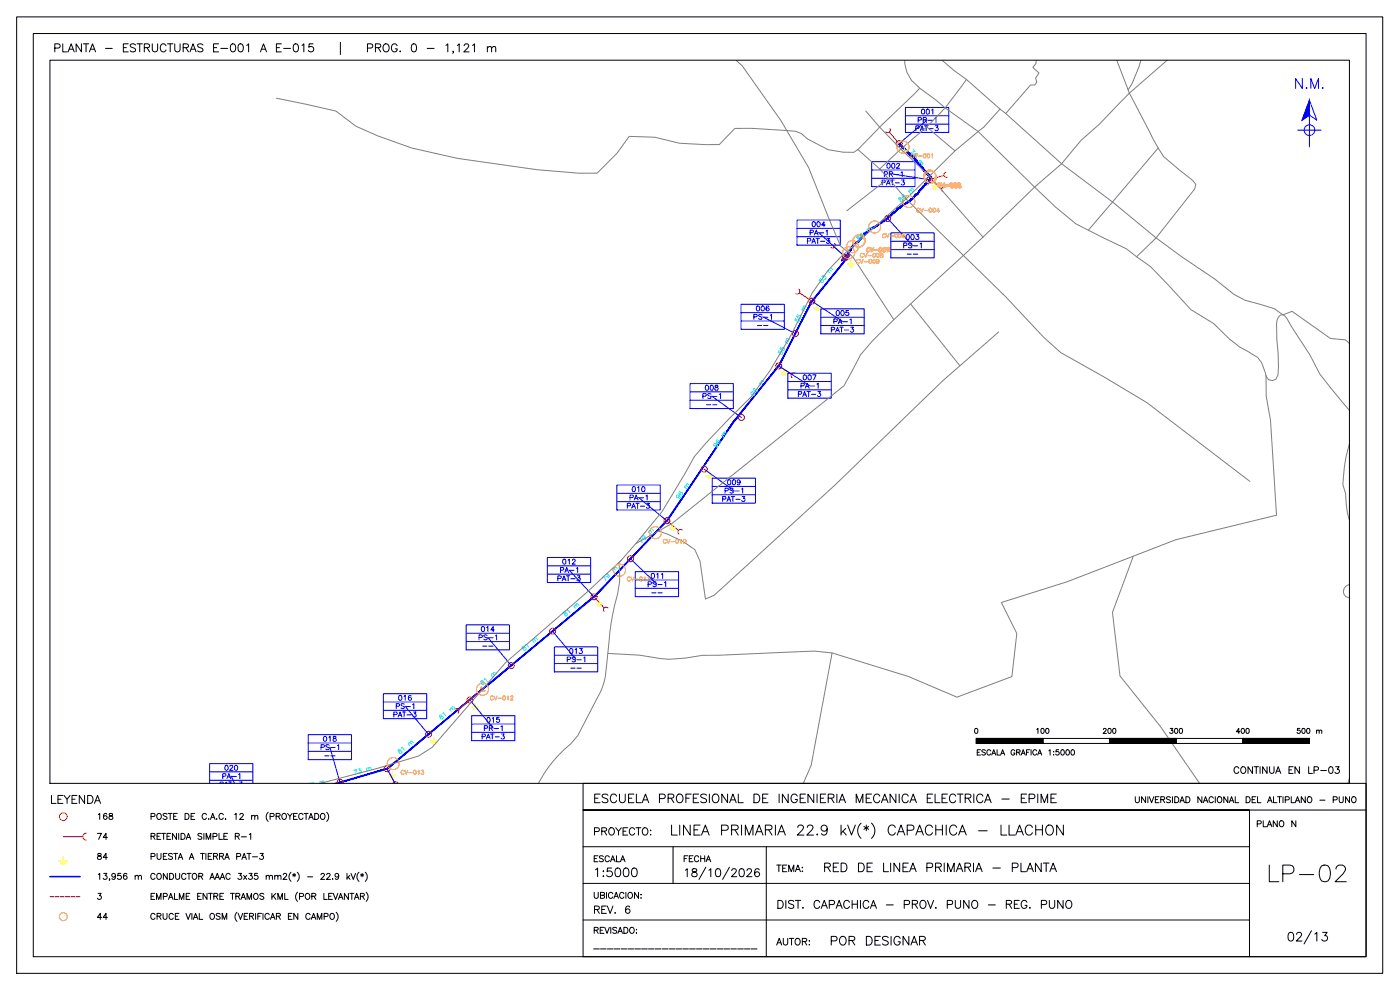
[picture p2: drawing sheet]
<svg xmlns="http://www.w3.org/2000/svg" width="420mm" height="297mm" viewBox="0 0 420 297" stroke-linecap="round" stroke-linejoin="round" font-family="sans-serif">
<!-- layer: RP_CONDUCTOR -->
<g fill="#00f" stroke="#00f" stroke-width=".3">
<path d="M269.7 43.1h.3zM269.7 43.1h.3zM269.8 43.3h.4l-.2-.2zM269.8 43.3h.4l-.2 .2zM270.2 43.3l-.2 .2 .4 .1zM270 43.5l.4 .1-.2 .2zM270.4 43.6l-.2 .2 .6 .1zM270.2 43.8l.6 .1-.1 .2zM270.8 43.9l-.1 .2 .3-.1zM270.7 44.1l.3-.1-.1 .2zM271 44l-.1 .2 .4 .1zM270.9 44.2l.4 .1-.2 .1zM271.1 44.4h.3zM271.1 44.4h.3l-.2 .2zM271.2 44.6l.4 .1-.2-.3zM271.2 44.6l.4 .1-.2 .1zM271.6 44.7l-.2 .1 .4 .1zM271.4 44.8l.4 .1-.2 .2zM271.6 45.1h.4l-.2-.2zM271.6 45.1h.4l-.2 .2zM271.8 45.3l.4 .1-.2-.3zM271.8 45.3l.4 .1-.1 .1zM272.2 45.4l-.1 .1 .3 .1zM272.1 45.5l.3 .1-.2 .1zM272.2 45.7h.4l-.2-.1zM272.2 45.7h.4l-.2 .2zM272.6 45.7l-.2 .2h.4zM272.4 45.9h.4l-.2 .2zM272.8 45.9l-.2 .2h.4zM272.6 46.1h.4l-.1 .2zM273 46.1l-.1 .2 .3-.1zM272.9 46.3l.3-.1-.2 .2zM273.2 46.2l-.2 .2h.4zM273 46.4h.4zM273.4 46.4l-.2 .2 .3-.1zM273.2 46.6l.3-.1-.2 .2zM273.3 46.7h.4l-.2-.2zM273.3 46.7h.4l-.1 .2zM273.7 46.7l-.1 .2 .3-.1zM273.6 46.9l.3-.1-.2 .2zM273.9 46.8l-.2 .2h.4zM273.7 47h.4l-.1 .2zM274.1 47l-.1 .2h.3zM274 47.2h.3l-.2 .2zM274.1 47.4h.4l-.2-.2zM274.1 47.4h.4l-.2 .2zM274.3 47.6h.4l-.2-.2zM274.3 47.6h.4l-.2 .2zM274.5 47.8h.3l-.1-.2zM274.5 47.8h.3l-.2 .2zM274.6 48h.4l-.2-.2zM274.6 48h.4l-.2 .2zM274.8 48.2h.4l-.2-.2zM274.8 48.2h.4l-.2 .2zM275 48.4l.3 .1-.1-.3zM275 48.4l.3 .1-.2 .1zM275.1 48.6h.4zM275.1 48.6h.4l-.2 .2zM275.3 48.8h.4l-.2-.2zM275.3 48.8h.4l-.2 .2zM275.5 49l.4 .1-.2-.3zM275.5 49l.4 .1-.2 .1zM275.7 49.2h.2zM275.7 49.2h.2zM275.7 49.3l.5 .2-.3-.3zM275.7 49.3l.5 .2-.2 .1zM276 49.6l.4 .1-.2-.2zM276 49.6l.4 .1-.2 .1zM276.4 49.7l-.2 .1 .4 .1zM276.2 49.8l.4 .1-.2 .1zM276.4 50l.4 .1-.2-.2zM276.4 50l.4 .1-.2 .2zM276.6 50.3h.3zM276.6 50.3h.3zM276.7 50.4l.4 .2-.2-.3zM276.7 50.4l.4 .2-.2 .1zM276.9 50.7l.4 .1-.2-.2zM276.9 50.7l.4 .1-.2 .1zM277.1 50.9h.3zM277.1 50.9h.3l-.2 .2zM277.2 51.1h.4l-.2-.2zM277.2 51.1h.4l-.2 .2zM277.4 51.3h.3zM277.4 51.3h.3l-.2 .2zM277.5 51.5h.3l-.1-.2zM277.5 51.5h.3zM277.6 51.6l.4 .1-.2-.2zM277.6 51.6l.4 .1-.2 .2zM277.8 51.9h.4l-.2-.2zM277.8 51.9h.4l-.2 .2zM278.2 51.9l-.2 .2h.4zM278 52.1h.4l-.1 .2zM278.3 52.3h.3l-.2-.2zM278.3 52.3h.3l-.2 .1zM278.6 52.3l-.2 .1h.4zM278.4 52.4h.4l-.2 .2zM278.8 52.4l-.2 .2h.4zM278.6 52.6h.4l-.2 .2zM278.8 52.8h.3l-.1-.2zM278.8 52.8h.3l-.1 .2zM279 53l.3-.1zM279 53l.3-.1-.2 .3zM279.3 52.9l-.2 .3 .4-.1zM279.1 53.2l.4-.1zM279.1 53.2l-.1 .9 .5-1zM279.1 53.2l-.1 .9-.2-.1zM278.8 54l-.1 .8 .3-.7zM278.8 54l-.1 .8-.2-.2zM278.5 54.6l-.2 .4 .4-.2zM278.2 54.7l.3-.1-.2 .4zM278.2 54.7l-.2 .6 .3-.3zM278.2 54.7l-.2 .6-.1-.2zM277.9 55.1l-.2 .3 .3-.1zM277.6 55.2l.3-.1-.2 .3zM277.6 55.2l-.3 .7 .4-.5zM277.6 55.2l-.3 .7-.1-.1zM277.2 55.8l-.2 .5 .3-.4zM276.8 56.1l.4-.3-.2 .5zM276.8 56.1l-.2 .6 .4-.4zM276.8 56.1l-.2 .6-.1-.2zM276.5 56.5l-.3 .6 .4-.4zM276 57l.5-.5-.3 .6zM276 57l-.1 .6 .3-.5zM276 57l-.1 .6-.2-.2zM275.7 57.4l-.1 .6 .3-.4zM275.7 57.4l-.1 .6-.2-.1zM275.4 57.9l-.1 .5 .3-.4zM275.1 58.2l.3-.3-.1 .5zM275.1 58.2l-.2 .4 .4-.2zM274.7 58.4l.4-.2-.2 .4zM274.7 58.4v.4l.2-.2zM274.7 58.4v.4l-.1-.2zM274.6 58.6l-.2 .5 .3-.3zM274.2 59l.4-.4-.2 .5zM274.2 59l-.2 .6 .4-.5zM274.2 59l-.2 .6-.1-.2zM273.9 59.4l-.3 .5 .4-.3zM273.5 59.7l.4-.3-.3 .5zM273.5 59.7l-.1 .3 .2-.1zM273.2 59.8l.3-.1-.1 .3zM273.2 59.8v.5l.2-.3zM273.2 59.8v.5l-.2-.2zM273 60.1l-.5 .7 .7-.5zM272.4 60.6l.6-.5-.5 .7zM271.6 61.3l.9-.5-.1-.2zM271.5 61.1l.9-.5-.8 .7zM271.5 61.1l-.9 .9 1-.7zM270.5 61.8l1-.7-.9 .9zM270.5 61.8l-.2 .5 .3-.3zM270.1 62.1l.4-.3-.2 .5zM270.1 62.1l-.4 .5 .6-.3zM269.6 62.4l.5-.3-.4 .5zM269.6 62.4l-.3 .5 .4-.3zM269.1 62.8l.5-.4-.3 .5zM269.1 62.8l-.1 .6 .3-.5zM269.1 62.8l-.1 .6-.2-.2zM268.8 63.2l-.3 .6 .5-.4zM268.3 63.6l.5-.4-.3 .6zM268.3 63.6l-.5 .6 .7-.4zM267.7 64l.6-.4-.5 .6zM267.7 64l-.1 .5 .2-.3zM267.7 64l-.1 .5-.2-.1zM267.4 64.4l-.6 .7 .8-.6zM266.6 64.9l.8-.5-.6 .7zM266.6 64.9v.5l.2-.3zM266.6 64.9v.5l-.2-.2zM266.4 65.2l-.5 .8 .7-.6zM265.8 65.8l.6-.6-.5 .8zM265.8 65.8l-.2 .4 .3-.2zM265.5 65.9l.3-.1-.2 .4zM265.5 65.9l-.2 .5 .3-.2zM265.1 66.2l.4-.3-.2 .5zM265.1 66.2l-.2 .4 .4-.2zM264.8 66.4l.3-.2-.2 .4zM264.8 66.4l-.2 .5 .3-.3zM264.8 66.4l-.2 .5-.1-.2zM264.5 66.7l-.6 .6 .7-.4zM263.8 67.1l.7-.4-.6 .6zM263.8 67.1l-.3 .5 .4-.3zM263.3 67.4l.5-.3-.3 .5zM263.3 67.4l-.2 .5 .4-.3zM263 67.7l.3-.3-.2 .5zM263 67.7l-.4 .5 .5-.3zM262.5 68l.5-.3-.4 .5zM262.5 68l-.2 .4 .3-.2zM262.1 68.2l.4-.2-.2 .4zM262.1 68.2l-.4 .4 .6-.2zM261.6 68.4l.5-.2-.4 .4zM261.6 68.4l-.4 .6 .5-.4zM261.1 68.8l.5-.4-.4 .6zM261.1 68.8l-.5 .8 .6-.6zM261.1 68.8l-.5 .8-.2-.1zM260.4 69.5l-.4 .5 .6-.4zM259.8 69.8l.6-.3-.4 .5zM259.8 69.8l-.2 .5 .4-.3zM259.4 70.1l.4-.3-.2 .5zM259.4 70.1l.1 .3zM259.4 70.1l.1 .3zM259.3 70.2l-.2 .7 .4-.5zM259.3 70.2l-.2 .7-.2-.2zM258.9 70.7l-.2 .6 .4-.4zM258.9 70.7l-.2 .6-.2-.2zM258.5 71.1l.1 .5 .1-.3zM258.5 71.1l.1 .5-.3-.2zM258.3 71.4l-.1 .6 .4-.4zM258.3 71.4l-.1 .6-.2-.2zM258 71.8l-.1 .6 .3-.4zM258 71.8l-.1 .6-.2-.2zM257.7 72.2l-.3 .5 .5-.3zM257.2 72.5l.5-.3-.3 .5zM257.2 72.5l-.6 .8 .8-.6zM256.5 73.2l.7-.7-.6 .8zM256.5 73.2l-.2 .4 .3-.3zM256.1 73.5l.4-.3-.2 .4zM256.1 73.5l-.1 .5 .3-.4zM256.1 73.5l-.1 .5-.2-.1zM255.8 73.9v.4l.2-.3zM255.8 73.9v.4l-.2-.1zM255.6 74.2v.4l.2-.3zM255.6 74.2v.4l-.2-.1zM255.4 74.5l-.1 .6 .3-.5zM255.4 74.5l-.1 .6-.2-.1zM255.1 75v.5l.2-.4zM255.1 75v.5l-.3-.1zM254.8 75.4v.4l.3-.3zM254.8 75.4v.4l-.2-.1zM254.6 75.7v.5l.2-.4zM254.6 75.7v.5l-.2-.1zM254.4 76.1l-.1 .5 .3-.4zM254.4 76.1l-.1 .5-.2-.1zM254.1 76.5v.4l.2-.3zM254.1 76.5v.4l-.2-.1zM253.9 76.8v.3l.2-.2zM253.7 76.9l.2-.1v.3zM253.7 76.9l-.2 .6 .4-.4zM253.7 76.9l-.2 .6-.2-.1zM253.3 77.4l-.1 .4 .3-.3zM253.3 77.4l-.1 .4-.2-.2zM253 77.6l-.2 .4 .4-.2zM252.7 77.8l.3-.2-.2 .4zM252.7 77.8l-.1 .2h.2zM252.6 77.8v.2z"/>
<path d="M254.9 76.4l-11.1 14 11.3-13.8zM254.9 76.4l-11.1 14-.2-.1zM243.6 90.3l-9.8 19.6 10-19.5zM243.6 90.3l-9.8 19.6-.2-.2zM233.6 109.7l-13.1 16.6 13.3-16.4zM233.6 109.7l-13.1 16.6-.2-.2zM220.3 126.1l-20.1 30.2 20.3-30zM220.3 126.1l-20.1 30.2-.2-.1zM200 156.2l-21.6 23 21.8-22.9zM200 156.2l-21.6 23-.2-.2zM146.6 205.5l31.8-26.3-.2-.2zM146.5 205.3l31.7-26.3-31.6 26.5zM116.2 230.8l30.4-25.3-.1-.2zM116.1 230.5l30.4-25.2-30.3 25.5zM101.5 235l14.7-4.2-.1-.3zM100.6 235l15.5-4.5-14.6 4.5z"/>
</g>
<!-- layer: RP_EMPALME -->
<path d="M253.7 77.3l-1.1 .6M255 76.5l-1.1 .6M15 269.1h1.3M16.6 269.1h1.2M18.1 269.1h1.3M19.6 269.1h1.3M21.1 269.1h1.3M22.7 269.1h1.3" fill="none" stroke="#f00" stroke-width=".3"/>
<!-- layer: RP_POSTE -->
<g fill="none" stroke="#f00" stroke-width=".3">
<path d="M101.2 235a.9 .9 0 0 1 .9-1.1 .9 .9 0 0 1 .8 1.1"/>
<circle cx="269.8" cy="43.1" r=".9"/>
<circle cx="279" cy="53.9" r=".9"/>
<circle cx="253.8" cy="77.2" r=".9"/>
<circle cx="266.4" cy="65.5" r=".9"/>
<circle cx="243.7" cy="90.4" r=".9"/>
<circle cx="233.7" cy="109.8" r=".9"/>
<circle cx="238.7" cy="100.1" r=".9"/>
<circle cx="222.5" cy="125.3" r=".9"/>
<circle cx="200.1" cy="156.2" r=".9"/>
<circle cx="211.3" cy="140.8" r=".9"/>
<circle cx="178.3" cy="179.1" r=".9"/>
<circle cx="189.2" cy="167.7" r=".9"/>
<circle cx="153.4" cy="199.7" r=".9"/>
<circle cx="165.9" cy="189.4" r=".9"/>
<circle cx="141" cy="210" r=".9"/>
<circle cx="116.2" cy="230.6" r=".9"/>
<circle cx="128.6" cy="220.3" r=".9"/>
<circle cx="19" cy="245" r="1.17"/>
</g>
<!-- layer: RP_RETENIDA -->
<g fill="none" stroke="#f00" stroke-width=".3">
<path d="M266.9 39.7l2.9 3.4M267 38.5a.79 .79 0 0 1-.1 1.1 .79 .79 0 0 1-1.1-.1M283.3 52.6l-4.3 1.3 3.7 2.5M283.8 51.7a.79 .79 0 0 0-.5 .9 .79 .79 0 0 0 1 .6M250.4 73a.79 .79 0 0 1 .1 1.2 .79 .79 0 0 1-1.1 0M250.5 74.2l3.3 3M239.7 86.8a.79 .79 0 0 1 .2 1.1 .79 .79 0 0 1-1.1 .2M239.9 87.9l3.8 2.5M233.7 109.8l3.8 2.4M238.6 112a.79 .79 0 0 0-1.1 .2 .79 .79 0 0 0 .2 1.1M200.1 156.3l3.5 2.8M204.8 159a.79 .79 0 0 0-1.2 .1 .79 .79 0 0 0 .1 1.1"/>
<path d="M178.3 179.1l3 3.3M182.5 182.4a.79 .79 0 0 0-1.1 0 .79 .79 0 0 0-.1 1.1M136.4 212.8a.79 .79 0 0 1 1.1 .1 .79 .79 0 0 1-.1 1.1M144.5 207.1l-7 5.8M144.6 206a.79 .79 0 0 0-.1 1.1 .79 .79 0 0 0 1.1 .1M116.2 230.7l2.1 3.9M119.4 234.9a.82 .82 0 0 0-.8-.4 .82 .82 0 0 0-.7 .5M19 251h5.8M25.9 250a1.05 1.05 0 0 0-1.1 1 1.05 1.05 0 0 0 1.1 1.1"/>
</g>
<!-- layer: RP_PTIERRA -->
<g fill="none" stroke="#ff0" stroke-width=".3">
<path d="M270.4 45.1h2M270.8 45.5h1.3M271.1 45.9h.6M271.4 44.1v1M254.4 79.2h2M254.7 79.6h1.4M255.4 78.2v1M244.3 92.4h2M244.6 92.8h1.3M245 93.2h.6M245.3 91.4v1M255.1 80h.6"/>
<path d="M234.3 111.8h2M234.7 112.2h1.2M235 112.6h.6M235.3 110.8v1M200.7 158.2h2M201.1 158.7h1.3M201.4 159.1h.6M201.7 157.3v.9M211.9 142.8h2M212.3 143.2h1.3M212.6 143.6h.6M212.9 141.8v1"/>
<path d="M178.9 181.1h2M179.2 181.5h1.3M179.6 181.9h.6M179.9 180.1v1M141.6 212h2M142 212.4h1.3M142.3 212.8h.6M142.6 211v1M116.8 232.6h2M117.1 233.1h1.3M117.5 233.5h.6M117.8 231.7v.9"/>
<path d="M129.2 222.3h2M129.5 222.7h1.3M129.9 223.1h.6M130.2 221.3v1M17.7 258.3h2.6M18.1 258.9h1.7M18.6 259.4h.8M19 257.1v1.2"/>
</g>
<!-- layer: RP_CUADROPOSTE -->
<g fill="none" stroke="#00f" stroke-width=".3">
<path d="M271.7 32.2h13v7.5h-13zM271.7 34.7h13M271.7 37.2h13M278.2 36l-8.4 7.1M261.6 48.5h13v7.5h-13zM261.6 51h13M261.6 53.5h13M268.1 52.2l10.9 1.7M239.2 66h13v7.5h-13zM239.2 68.5h13M239.2 71h13M245.7 69.8l8.1 7.4"/>
<path d="M266.4 65.6l7.5 8M267.4 69.9h13v7.5h-13zM267.4 72.4h13M267.4 74.9h13M222.4 91.3h13v7.5h-13zM222.4 93.8h13M222.4 96.3h13M228.9 95l9.8 5.1M243.7 90.4l9.2 6M246.3 92.7h13.1v7.5h-13.1zM246.3 95.2h13.1M246.3 97.7h13.1"/>
<path d="M207.1 115.1h13v7.5h-13zM207.1 117.6h13M213.6 118.8l8.9 6.5M233.7 109.8l9.3 5.9M236.5 112h13v7.5h-13zM236.5 114.5h13M236.5 117h13M207.1 120.1h13M185.1 145.5h13v7.5h-13zM185.1 148h13M185.1 150.5h13M191.6 149.3l8.5 7"/>
<path d="M211.3 140.8l8.9 6.4M213.7 143.5h13v7.5h-13zM213.7 146h13M213.7 148.4h13M164.3 167.3h13v7.5h-13zM164.3 169.8h13M164.3 172.3h13M170.8 171l7.5 8.1M189.2 167.7l7.9 7.6M190.6 171.5h13v7.5h-13zM190.6 174h13M190.6 176.5h13"/>
<path d="M139.9 187.5h13v7.5h-13zM139.9 190h13M139.9 192.5h13M146.4 191.2l7 8.5M165.8 189.4l7.1 8.5M166.4 194.1h13v7.5h-13zM166.4 196.6h13M166.4 199.1h13M115.1 208.1h13v7.5h-13zM115.1 210.6h13M115.1 213.1h13M121.6 211.9l7 8.4"/>
<path d="M141 210l7 8.5M141.5 214.7h13v7.5h-13zM141.5 217.2h13M141.5 219.7h13M62.9 235v-5.9h13v5.9M62.9 231.6h13M62.9 234.1h13M92.5 220.4h13v7.5h-13zM92.5 222.9h13M92.5 225.4h13M99 224.2l3 10.5M116.2 230.7l2.3 4.3"/>
</g>
<!-- layer: RP_VANO -->
<g fill="none" stroke="#0ff" stroke-width=".3">
<path d="M269.8 59.4l-.1 .3 .3 .2a.53 .53 0 0 1 .5-.3 .53 .53 0 0 1 .5 .4l-.3 .4h-.4l-.2-.3 .3-.8-.2-.1zM271.2 58.4l-.1-.1a.56 .56 0 0 0-.2 1 .56 .56 0 0 0 .9-.2 .4 .4 0 0 0-.5-.3 .4 .4 0 0 0-.2 .6M272.7 57.3l.6 .7M272.9 57.5l.3-.5 .6 .5M274 44.8l.6 .7-1.4 .3M274.3 57.1l-.6-.6-.3 .6M274.8 46l.4 .1-1 .9M276 48.2l.5 .3-.5 .6M276.2 48l-.7 .6M276.4 48.7l.4 .1 .2 .3-.6 .5M257.2 71.1l.1 .4a.73 .73 0 0 1 1.1 .1l-.5 .5a.54 .54 0 0 1-.4-.5 .54 .54 0 0 1 .3-.5l-.2-.3zM258.6 70h-.1a.6 .6 0 0 0-.1 .9 .6 .6 0 0 0 .8 0 .4 .4 0 0 0-.4-.5 .4 .4 0 0 0-.2 .6"/>
<path d="M260.1 69l.6 .6M261.2 69.2l-.6-.6-.3 .2v.4M261.7 68.7l-.6-.5-.3 .1v.4M238.8 95.5l-.3 .5 .5 .3a.46 .46 0 0 1 .3-.6 .46 .46 0 0 1 .5 .4 .46 .46 0 0 1-.4 .5M239.4 94.4l-.3 .5 .4 .3a.46 .46 0 0 1 .3-.6 .46 .46 0 0 1 .6 .4 .46 .46 0 0 1-.5 .5M240.6 92.9l.8 .4M241.7 92.7l-.8-.3-.1 .6M242 92.1l-.8-.3-.1 .6M246.1 83.7l-.2 .4 .2 .2 .9-.3a.42 .42 0 0 1 0 .7 .42 .42 0 0 1-.6-.1l.2-.7-.2-.2zM246.6 83.1l.4-.5 .2 .6a.43 .43 0 0 1 .6-.1 .43 .43 0 0 1 .1 .6 .43 .43 0 0 1-.5 .1M248.5 81.4l.7 .5M249.6 81.4l-.7-.5-.3 .7"/>
<path d="M250 80.9l-.7-.5-.2 .6M226 117.6a.41 .41 0 0 1-.1 .7 .41 .41 0 0 1-.6-.3 .41 .41 0 0 1 .5-.5l.7 .7-.4 .4M226.5 116.5h-.1a.56 .56 0 0 0 0 .9 .56 .56 0 0 0 .9-.4 .4 .4 0 0 0-.6-.1 .4 .4 0 0 0 0 .6M227.8 115.2l.7 .5M228.9 115.1l-.7-.4-.2 .2v.4M229.3 114.6l-.7-.4-.2 .6M233.8 105.2l-.3 .5 .5 .4a.46 .46 0 0 1 .3-.7 .46 .46 0 0 1 .6 .4 .46 .46 0 0 1-.5 .5M234.4 104.1l-.3 .5 .4 .4a.46 .46 0 0 1 .3-.7 .46 .46 0 0 1 .6 .4 .46 .46 0 0 1-.4 .5M235.6 102.6l.8 .4M236.7 102.4l-.8-.3-.1 .7M237 101.8l-.7-.3-.2 .3v.3M214.8 133.1a.4 .4 0 0 1 0 .7 .4 .4 0 0 1-.6-.3 .4 .4 0 0 1 .4-.5l.7 .5v.4l-.4 .2"/>
<path d="M215.3 132l-.1-.1a.57 .57 0 0 0 0 1 .57 .57 0 0 0 .9-.4 .41 .41 0 0 0-.6-.2 .41 .41 0 0 0 0 .7M216.6 130.6l.7 .6M217.7 130.6l-.7-.4-.2 .6M218.1 130.1l-.7-.5-.2 .6M194.6 159.6l.6 .6M195.7 159.7l-.6-.5-.3 .5M196.2 159.2l-.7-.5-.2 .1-.1 .4M203.6 148.6a.4 .4 0 0 1 0 .6 .4 .4 0 0 1-.6-.2 .4 .4 0 0 1 .4-.5l.8 .7-.4 .4M204.2 147.5l-.2-.1a.6 .6 0 0 0 .1 .9 .6 .6 0 0 0 .8-.1 .41 .41 0 0 0-.5-.4 .41 .41 0 0 0-.1 .6M205.4 146.1l.7 .5M206.5 146.1l-.7-.4-.2 .6M206.9 145.5l-.7-.4-.2 .2v.4"/>
<path d="M180.7 173.4l.6-.6 .5 1.4M182.4 172.3a.4 .4 0 0 1-.1 .6 .4 .4 0 0 1-.6-.3 .4 .4 0 0 1 .5-.4l.7 .8-.5 .3M183.7 171l.6 .6M184.7 171.1l-.6-.5-.3 .5M185.2 170.6l-.6-.5-.3 .6M191.6 162l.6-.6 .5 1.4M193.3 160.9a.41 .41 0 0 1-.1 .6 .41 .41 0 0 1-.6-.3 .41 .41 0 0 1 .5-.5l.7 .9-.5 .3M156.8 194.1l-.1 .3 .2 .1 .9-.1a.44 .44 0 0 1-.1 .6 .44 .44 0 0 1-.6 0l.3-1-.3-.1zM157.8 193.6l.1-.4 .8 1M159.8 192.2l.5 .6M159.9 192.3l.4-.5 .5 .6M160.4 191.9l.4-.5 .6 .5"/>
<path d="M169.2 183.8v.4a.76 .76 0 0 1 1.1 .1l-.3 .5h-.4l-.1-.5 .3-.6-.2-.2zM170.2 183.2l.1-.4 .8 1.1M172.2 181.8l.5 .7M172.3 182l.4-.5 .6 .6M172.9 181.6l.3-.5 .6 .5M131.9 214.7l-.1 .3 .3 .2a.54 .54 0 0 1 .5-.3 .54 .54 0 0 1 .5 .5l-.3 .3h-.4l-.2-.4 .3-.7-.2-.1zM132.9 214.2l.1-.4 .9 1M134.9 212.8l.6 .7M135.1 213l.3-.6 .6 .6M135.6 212.5l.4-.5 .5 .6M144.4 204.4l-.1 .3 .2 .1a.54 .54 0 0 1 .6-.2 .54 .54 0 0 1 .4 .5l-.3 .3a.43 .43 0 0 1-.6-.3 .43 .43 0 0 1 .3-.5l-.2-.4zM145.4 203.9v-.4l.9 1"/>
<path d="M147.3 202.5l.6 .6M147.5 202.7l.3-.6 .6 .6M148 202.2l.4-.5 .5 .6M119.5 225l-.1 .3 .2 .2a.54 .54 0 0 1 .6-.3 .54 .54 0 0 1 .4 .5l-.3 .3a.43 .43 0 0 1-.5-.2 .43 .43 0 0 1 .3-.6l-.2-.4zM120.5 224.5l.1-.4 .8 1M122.5 223.1l.5 .7M122.7 223.3v-.4l.3-.1 .6 .5M123.2 222.9l.3-.6 .6 .6"/>
</g>
<!-- layer: VIAS -->
<g fill="none" stroke="#808080" stroke-width=".3">
<path d="M220.9 18.1l1.9 1.7 11.6 16.4 8.3 14.1 9.6 23.6 2 1.5 1.8 1.9 12.1 18.6M271.5 18.1a8.9 8.9 0 0 0 3.3 7.2l1.2 1.2 4.8 3.5 2.9 2.4 9.9 7.1 23.2 22.7 6.1 5 15.1 7.4 3.1 2.4M282.7 18.1l3.6 3 3.7 2.7 11.8 10.3 16.8 15 15.3 11.5 13.1 10.8 11.6-14.7 .3-1.4-1-1.2-8.7-7.1-3.1-5.3-7.2-13.8M311 18.1l-.1 1-.9 1.1 1.8 1.7-1 1.5 .4 1.3-.7 .8h-1.2l-7.5 8.6M335.2 18.1l3.7 9.8M342.4 18.1l-2.6 7-1.2 1.9M350.3 18.1l-11.4 9.8M83 29.5l17.8 3.8 6 4.6 6.6 2.9 10.1 3.6 13.8 3.1 23.8 3.4 12.6 1.1h5.5l6-6 3.6-5.1 7.7 .3 7.4 1.8 7.8 .4h4.2l4.7-4.9h5l13.2 .9 1.7 .7 1.9 1.6 6.1 3.2 4.6 .8h3.1l1.3-.8M259.8 33.3l4.2 4.8 6.3 6.6 8.7 8.2 16 18.2M276 26.5l-12 11.6-6.5 6.8M278.1 38.1l8.5 7.2M290 23.8a80.1 80.1 0 0 1-19.7 20.9l-6.3 6"/>
<path d="M300.1 32.7l-4.8 5.4-8.7 7.2a432.7 432.7 0 0 1-33.6 31.1l-4.5 4.8-4.8 6.7-6.5 13.1-6.1 10.2-5.6 7.8-13.6 13.9-3.5 4.1-9.7 16.5-7.9 9.6M338.9 27.9l-9 9.4-5.5 4.8-5.8 7-8.1 7a1171.8 1171.8 0 0 1-37.2 35.1l-11.4 11-3.7 4.3-4.9 9.2-51.6 41.4-10.9 6-4.3 4.9-10.6 9.9-24.2 21-22 25.3-4.1 2.6-12.5 3.8-16.9 4.4M257.5 44.9l6.5 5.8 7.9 9 29.8 29.2 11.6 12.3 5 4.6 13 7.3 12.9 7.7 30.9 23.6M266.6 53.5l-12.5 9.8M347.6 44.4l-21 24.7M341.1 77l4.1 3 12.2 12.9 6.8 4.2a34.5 34.5 0 0 0 11.6 9.2 7.9 7.9 0 0 1 4.1 6.4l.8 1.2 1.2 .3 1-.4 .6-1.3 .1-6.7a48.9 48.9 0 0 1-.4-9.7 1.74 1.74 0 0 1 1.8-1.6l1.2 1 6.9 11 3 5.7 8.9 10.9M341.1 77l5.9-5.6 7.5 5.6 10 6.7 5.8 4.6 3.3 1.8 8.9 2.6 2.5 1.8 2.8-1.1 11.5 8.2 4.5 .4 1.2 1M273.3 91.2l14.8 18.6M299.7 99.6l-16.7 14.6-32.4 31.3-36.2 33.1-2.7 1.1-1.6-11.3-1.6-3.5-3.4-2.4-4.7-2.2-2.8-1M379.9 112.7l.1 6.2 1.3 7.2 1.8 28.5-30.2 7.3-32.7 12.7-19.7 6.2 4.7 9.3-1.5 12.9-16.5 6.2-14.6-6.2-22.9-7.1-5.4-.5-28.6 1.2h-4.9a37.3 37.3 0 0 1-18.8 0l-9.6-.5M405 133.3a43.4 43.4 0 0 0-2 12.1l.8 2.7a23.6 23.6 0 0 0 1.2 8M186.5 168l-.8 1a27.6 27.6 0 0 1-1.2 12.4l-1.1 5.8-.6 5.3a81.8 81.8 0 0 1-1.5 12.1l-1.1 3.1-6.8 13-2.1 2.5a37.8 37.8 0 0 0-9.7 11.8"/>
<path d="M340.1 166.9l-6.2 16.8 2.2 19.1 12.1 15.1 11.8 17.1M405 175.4a2.02 2.02 0 0 0-1.8 2 2.02 2.02 0 0 0 1.8 2M249.7 195.9l-6.3 33.7-2.3 5.4M405 233.5l-.4 1.5"/>
</g>
<!-- layer: CRUCES -->
<g fill="none" stroke="#ff7f00" stroke-width=".3">
<path d="M274.2 46.4a.44 .44 0 0 0-.5-.2 .44 .44 0 0 0-.3 .4v.3a.44 .44 0 0 0 .3 .5 .44 .44 0 0 0 .5-.3M274.4 46.2l.5 1.2 .5-1.2M275.7 46.8h1M279.5 46.4l.3-.2v1.2M265.7 70.4a.43 .43 0 0 0-.5-.3 .43 .43 0 0 0-.4 .5v.3a.44 .44 0 0 0 .4 .4 .44 .44 0 0 0 .5-.3M265.9 70.1l.5 1.2 .4-1.2M267.1 70.8h1M189.1 173.4a.45 .45 0 0 0-.5-.3 .45 .45 0 0 0-.3 .5v.2a.45 .45 0 0 0 .3 .5 .45 .45 0 0 0 .5-.3M189.4 173.1l.4 1.2 .5-1.2M190.6 173.8h1M192.2 173.2a.55 .55 0 0 1 .6 .5 .55 .55 0 0 1-.6 .6l-.2-.5zM199.9 162.1a.44 .44 0 0 0-.5-.3 .44 .44 0 0 0-.3 .5v.3a.44 .44 0 0 0 .3 .4 .44 .44 0 0 0 .5-.2"/>
<path d="M200.2 161.8l.4 1.2 .5-1.2M201.4 162.5h1M204.1 162.1l.3-.3v1.2M148 209.1a.44 .44 0 0 0-.5-.3 .44 .44 0 0 0-.3 .5v.3a.44 .44 0 0 0 .3 .4 .44 .44 0 0 0 .5-.3M148.3 208.8l.4 1.2 .5-1.2M149.5 209.5h1M152.2 209l.3-.2v1.2M153.2 209.1l.3-.3 .4 .2-.7 1h.8"/>
<circle cx="271" cy="44.2" r="1.81"/>
<circle cx="277.5" cy="46.7" r=".54"/>
<circle cx="278.6" cy="46.7" r=".54"/>
<circle cx="279" cy="52.8" r="1.81"/>
<circle cx="279.3" cy="53.2" r="1.81"/>
<circle cx="254.7" cy="75.8" r="1.81"/>
<circle cx="255.9" cy="74" r="1.81"/>
<circle cx="257.7" cy="72.4" r="1.81"/>
<circle cx="257.9" cy="72.2" r="1.81"/>
<circle cx="262.5" cy="68.1" r="1.81"/>
<circle cx="268.9" cy="70.7" r=".55"/>
<circle cx="272.7" cy="60.5" r="1.81"/>
<circle cx="196.7" cy="159.8" r="1.81"/>
<circle cx="185.9" cy="171.1" r="1.81"/>
<circle cx="203.2" cy="162.4" r=".54"/>
<circle cx="205.5" cy="162.4" r=".54"/>
<circle cx="144.8" cy="206.8" r="1.81"/>
<circle cx="151.3" cy="209.4" r=".55"/>
<circle cx="118" cy="229.1" r="1.81"/>
<circle cx="19" cy="275" r="1.2"/>
</g>
<!-- layer: MARCO -->
<path d="M5 5.1h410v286.9h-410zM10 10.1h400v276.9h-400zM15 18.1h390v216.9h-390z" fill="none" stroke="#000" stroke-width=".3"/>
<!-- layer: NM -->
<g fill="none" stroke="#00f" stroke-width=".3">
<path d="M389.5 39.1h7M393 30.1l2.2 6-2.2-1.5-2.2 1.5zM393 34.6v9.5"/>
<circle cx="393" cy="39" r="1.6"/>
</g>
<path d="M393 30.1v4.5h-1.7zM391.3 34.6l-.5 1.5 2.2-1.5z" fill="#00f" stroke="#00f" stroke-width=".3"/>
<!-- layer: ROTULO -->
<g fill="none" stroke="#000" stroke-width=".3">
<path d="M16.4 14.4h1.1a.64 .64 0 0 0 .6-.6 .64 .64 0 0 0-.6-.6h-1.1v2.4M18.8 13.2v2.4h1.4M20.4 15.6l1-2.4 .9 2.4M20.8 14.8h1.1M24.4 13.2v2.4l-1.6-2.4v2.4M25 13.2h1.6M25.8 13.2v2.4M26.8 15.6l1-2.4 .9 2.4M27.2 14.8h1.1M31.6 14.5h2.1M37 14.3h.9M38.5 13.2h-1.5v2.4h1.5"/>
<path d="M40.7 13.5a.9 .9 0 0 0-.9-.4 .9 .9 0 0 0-.7 .6l.2 .4 1.1 .4 .3 .7a1.07 1.07 0 0 1-1.6 0M41.1 13.2h1.6M41.9 13.2v2.4M43.3 14.3l1.4-.1 .2-.3-.1-.5-.5-.2h-1v2.4M44.1 14.3l.8 1.3M45.7 13.2v1.7a.81 .81 0 0 0 .8 .7 .81 .81 0 0 0 .8-.7v-1.7M49.8 13.7a.88 .88 0 0 0-1-.6 .88 .88 0 0 0-.7 1v.6a.88 .88 0 0 0 .7 .9 .88 .88 0 0 0 1-.6M50.3 13.2h1.6M51.1 13.2v2.4M52.5 13.2v1.7a.8 .8 0 0 0 .7 .7 .8 .8 0 0 0 .8-.7v-1.7M55 14.3l1.3-.1 .3-.3-.1-.5-.5-.2h-1v2.4M55.8 14.3l.8 1.3"/>
<path d="M57 15.6l.9-2.4 .9 2.4M57.4 14.8h1.1M60.9 13.5a.89 .89 0 0 0-.9-.4 .89 .89 0 0 0-.7 .6l.2 .4 1.2 .4 .2 .7a1.05 1.05 0 0 1-1.6 0M64.1 14.3h.9M65.6 13.2h-1.5v2.4h1.5M66.3 14.5h2M69.5 13.3a.76 .76 0 0 1 1.1 .3 1.12 1.12 0 0 1 .1 1.4 1.12 1.12 0 0 1-1.2 .4l-.4-.9zM71.8 13.3a.76 .76 0 0 1 1.1 .3 1.12 1.12 0 0 1 .1 1.4 1.12 1.12 0 0 1-1.2 .4l-.4-.9zM74 13.6l.6-.4v2.4M78.2 15.6l.9-2.4 .9 2.4M78.5 14.8h1.2M83 14.3h.9"/>
<path d="M84.4 13.2h-1.4v2.4h1.4M85.1 14.5h2.1M88.3 13.3a.76 .76 0 0 1 1.2 .3l.1 .6a1.03 1.03 0 0 1-.9 1.4 1.55 1.55 0 0 1-.4-2.3zM90.6 13.6l.6-.4v2.4M93.9 13.2h-1.1l-.1 1a.84 .84 0 0 1 1.2 0 .84 .84 0 0 1-.1 1.2 .84 .84 0 0 1-1.2-.3M102.2 12.7v3.7M110.3 14.4l1.4-.1 .2-.3-.1-.6-.5-.2h-1v2.4M112.7 14.3l1.3-.1 .3-.6-.6-.4h-1v2.4M113.5 14.3l.8 1.3M115.4 13.3a1.19 1.19 0 0 1 1.5 .8 1.19 1.19 0 0 1-.8 1.5 1.25 1.25 0 0 1-1.2-.9 1.25 1.25 0 0 1 .5-1.4zM119.2 13.7a.88 .88 0 0 0-1-.6 .88 .88 0 0 0-.7 1v.6a.86 .86 0 0 0 .8 .9 .86 .86 0 0 0 .9-.9h-.6M120 15.4h.2z"/>
<path d="M123.8 13.3a.76 .76 0 0 1 1.1 .3l.1 .6a1.03 1.03 0 0 1-.9 1.4 1.55 1.55 0 0 1-.3-2.3zM128.2 14.5h2.1M133.8 13.6l.6-.4v2.4M136.1 15.4h-.2h.2l-.2 .6M137.2 13.6l.6-.4v2.4M139.3 13.7l.2-.4 .7-.1 .3 .2 .2 .5-1.5 1.7h1.6M141.8 13.6l.6-.4v2.4M146.3 14.4l.5-.4 .6 .1 .1 1.5M146.3 14v1.6M147.5 14.4l.6-.4 .6 .1 .1 1.5M292.7 218.6a.74 .74 0 0 1 .9 .6 .74 .74 0 0 1-.5 .9l-.6-.3zM175 235h235v52h-235z"/>
<path d="M293 221.6h20v1.5h-20zM293.3 225.7h.6M294.3 224.9h-1v1.7h1M295.7 225.2l-.4-.3-.6 .3v.3l1 .4v.4l-.4 .3-.6-.3M297.3 225.3a.59 .59 0 0 0-.6-.4 .59 .59 0 0 0-.5 .7v.3a.59 .59 0 0 0 .5 .7 .59 .59 0 0 0 .6-.4M297.6 226.6l.6-1.7 .7 1.7M297.9 226h.7M299.2 224.9v1.7h.9M300.3 226.6l.6-1.7 .6 1.7M300.5 226h.8M304.6 225.3a.59 .59 0 0 0-.7-.4 .59 .59 0 0 0-.5 .7v.3a.57 .57 0 0 0 .6 .7 .57 .57 0 0 0 .6-.7h-.4M305.1 225.7l.9-.1 .1-.5-1-.2v1.7"/>
<path d="M305.6 225.7l.6 .9M306.5 226.6l.6-1.7 .6 1.7M306.7 226h.8M308.1 225.7h.6M309.1 224.9h-1v1.7M309.4 224.9v1.7M311.1 225.3a.59 .59 0 0 0-.7-.4 .59 .59 0 0 0-.4 .7v.3a.59 .59 0 0 0 .4 .7 .59 .59 0 0 0 .7-.4M311.4 226.6l.6-1.7 .6 1.7M311.7 226h.7M313 221.6h20v1.5h-20zM314.8 225.3l.4-.4v1.7M316.2 225.5h.1"/>
<path d="M316.2 226.4h.1M317.7 224.9h-.7l-.1 .7a.57 .57 0 0 1 .9 0 .57 .57 0 0 1-.2 .9 .57 .57 0 0 1-.8-.2M318.6 225a.79 .79 0 0 1 .9 .6 .79 .79 0 0 1-.5 1l-.6-.3-.1-.7zM320.1 225a.79 .79 0 0 1 .9 .6 .79 .79 0 0 1-.5 1l-.5-.3-.1-.7zM321.6 225a.79 .79 0 0 1 1 .6 .79 .79 0 0 1-.6 1l-.5-.3-.1-.7zM333 221.6h20v1.5h-20zM340.7 239v1.3l.5 .5 .6-.2 .1-1.6M343.8 239v1.8l-1.2-1.8v1.8M344.5 239v1.8M344.9 239l.7 1.8 .7-1.8M346.7 239.9h.7M347.8 239h-1.1v1.8h1.1"/>
<path d="M348.4 239.9l1-.1 .1-.6-1.1-.2v1.8M349 239.9l.5 .9M351.3 239.3l-.5-.3-.6 .1v.6l.9 .4 .2 .5-.5 .2-.7-.2M351.9 239v1.8M352.6 239h.5a.95 .95 0 0 1 .7 .9 .95 .95 0 0 1-.7 .9h-.5zM353 221.6h20v1.5h-20zM355.9 239h.6a.95 .95 0 0 1 .6 .9 .95 .95 0 0 1-.6 .9h-.6zM360.7 239v1.8l-1.2-1.8v1.8M364.1 239.5a.66 .66 0 0 0-.7-.5 .66 .66 0 0 0-.6 .7v.5a.67 .67 0 0 0 .6 .6 .67 .67 0 0 0 .7-.4M364.7 239v1.8M365.5 239.3l.2-.2a.84 .84 0 0 1 1 .8 .84 .84 0 0 1-1 .9l-.4-.6zM368.5 239v1.8l-1.2-1.8v1.8"/>
<path d="M370.7 239v1.8h1.1M373 221.6h20v1.5h-20zM374 239h.6a.97 .97 0 0 1 .6 .9 .97 .97 0 0 1-.6 .9h-.6zM375.8 239.9h.7M376.9 239h-1.1v1.8h1.1M377.4 239v1.8h1M382.2 239v1.8h1M383.4 239h1.2M384 239v1.8M385 239v1.8M385.7 240l1.1-.1v-.7l-1.1-.2v1.8M387.5 239v1.8h1.1"/>
<path d="M391.7 239v1.8l-1.2-1.8v1.8M392.7 239.1a.84 .84 0 0 1 1 .8 .84 .84 0 0 1-1 .9l-.4-.6zM400.1 240l1.1-.1v-.7l-1.1-.2v1.8M401.9 239v1.3l.5 .5 .6-.2 .1-1.6M405 239v1.8l-1.2-1.8v1.8M406 239.1a.84 .84 0 0 1 1 .8 .84 .84 0 0 1-1 .9l-.4-.6zM175 254h200M201.5 247.6v3h1.8M202 254v11.1M204 247.6v3M207.1 247.6v3l-2-3v3M208.3 249h1.1"/>
<path d="M210.1 247.6h-1.8v3h1.8M210.5 250.6l1.2-3 1.1 3M211 249.5h1.4M216.6 249.1l1.7-.1a.79 .79 0 0 0 .2-.9 .79 .79 0 0 0-.7-.5h-1.2v3M219.6 249l1.7-.2 .3-.4-.2-.6-.6-.2h-1.2v3M220.6 249l1 1.6M222.5 247.6v3M223.7 250.6v-3l1.1 3 1.2-3v3M226.7 250.6l1.1-3 1.2 3M227.1 249.5h1.5M229.7 249l1.7-.2 .3-.4-.1-.6-.6-.2h-1.3v3M230 254v33"/>
<path d="M230.7 249l1 1.6M232.7 247.6v3M233.4 250.6l1.1-3 1.2 3M233.8 249.5h1.5M239.4 248.3l.2-.5 .4-.2 .8 .1a.66 .66 0 0 1 .2 1l-1.7 1.9h2M242.3 248.3l.1-.5 .4-.2 .9 .1a.66 .66 0 0 1 .1 1l-1.7 1.9h2M245.3 250.3v.3zM248.3 248.5a.93 .93 0 0 1-1.3 .9 .93 .93 0 0 1-.4-1.5 .93 .93 0 0 1 1.5 .1 2.71 2.71 0 0 1-.3 2.4 .87 .87 0 0 1-1.3-.3M252.4 247.6v3M253 249.4l1 1.2M253.8 248.5l-1.4 1.5M254.4 247.6l1.1 3 1.2-3"/>
<path d="M258.4 247a3.1 3.1 0 0 0 0 4.6M259.3 248l1.4 .8M260 247.6v1.7M260.7 248l-1.4 .8M261.6 247a3.1 3.1 0 0 1 0 4.6M268.7 248.3a1.1 1.1 0 0 0-1.3-.8 1.1 1.1 0 0 0-.8 1.2 1.32 1.32 0 0 0 .2 1.4 1.32 1.32 0 0 0 1.5 .3l.4-.6M269.3 250.6l1.1-3 1.1 3M269.7 249.5h1.4M272.3 249.1h1.3a.78 .78 0 0 0 .7-.8 .78 .78 0 0 0-.7-.7h-1.3v3M274.8 250.6l1.2-3 1.1 3M275.3 249.5h1.4M279.8 248.3a1.1 1.1 0 0 0-1.2-.8 1.1 1.1 0 0 0-.9 1.2 1.31 1.31 0 0 0 .3 1.4 1.31 1.31 0 0 0 1.4 .3l.4-.6"/>
<path d="M280.8 249h2M280.8 247.6v3M282.8 247.6v3M284 247.6v3M287.1 248.3a1.1 1.1 0 0 0-1.2-.8 1.1 1.1 0 0 0-.9 1.2 1.31 1.31 0 0 0 .3 1.4 1.31 1.31 0 0 0 1.4 .3l.4-.6M287.7 250.6l1.1-3 1.2 3M288.1 249.5h1.5M293.7 249.3h2.6M300.4 247.6v3h1.7M302.8 247.6v3h1.7M304.8 250.6l1.2-3 1.1 3M305.3 249.5h1.4"/>
<path d="M309.8 248.3a1.1 1.1 0 0 0-1.2-.8 1.1 1.1 0 0 0-.9 1.2 1.31 1.31 0 0 0 .3 1.4 1.31 1.31 0 0 0 1.4 .3l.4-.6M310.8 249h2M310.8 247.6v3M312.8 247.6v3M314.1 248a1.1 1.1 0 0 1 1.3-.4 1.1 1.1 0 0 1 .7 1.1 1.32 1.32 0 0 1-.3 1.4 1.32 1.32 0 0 1-1.4 .3 1.85 1.85 0 0 1-.3-2.4zM319.1 247.6v3l-2-3v3M354.1 240.8l.7-1.8 .7 1.8M354.4 240.2h.8M361.1 240.8l.7-1.8 .7 1.8M361.4 240.2h.8M368.9 240.8l.7-1.8 .7 1.8M369.2 240.2h.8"/>
<path d="M380.4 240.8l.7-1.8 .7 1.8M380.7 240.2h.8M388.7 240.8l.7-1.8 .7 1.8M389 240.2h.8M396.1 240.1h1.5M410 243h-235h200v44M175 276h200M175 265.1h200M178.3 267.7v1.3l.5 .5 .7-.2v-1.6M178.3 279.1l1.1-.1 .1-.6-1.2-.2v1.8M178.9 279.1l.6 .9M180.1 279.1h.7"/>
<path d="M180.2 268.6l1.1-.1v-.6l-1.1-.2v1.8l1.1-.1 .1-.4-.4-.4M181.3 278.2h-1.2v1.8h1.2M181.5 278.2l.7 1.8 .7-1.8M182 267.7v1.8M183.3 278.2v1.8M183.9 268.2a.66 .66 0 0 0-.8-.5 .66 .66 0 0 0-.5 .7 .74 .74 0 0 0 .2 1 .74 .74 0 0 0 1-.1l.1-.2M184.2 269.5l.7-1.8 .7 1.8M184.5 269h.9M185.1 278.5l-.4-.3-.8 .3 .2 .4 1 .6v.3l-.4 .2-.8-.2M185.7 279.4h.9M187.2 268.2a.66 .66 0 0 0-.7-.5 .66 .66 0 0 0-.6 .7 .74 .74 0 0 0 .3 1 .74 .74 0 0 0 1-.1v-.2M187.2 278.2h.6a.95 .95 0 0 1 .7 .9 .95 .95 0 0 1-.7 .9h-.6z"/>
<path d="M187.8 267.7v1.8M188.8 267.8a.84 .84 0 0 1 1 .8 .84 .84 0 0 1-1 .9l-.4-.6zM189.3 278.3a.84 .84 0 0 1 1.1 .8 .84 .84 0 0 1-1.1 .9l-.3-.6zM190.9 278.9h.2zM190.9 280h.2zM191.6 267.7v1.8l-1.2-1.8v1.8M192.3 268.4h.2zM192.3 269.5h.2zM205.7 261.1l.5-.4v2.3M207.8 260.8a.49 .49 0 0 0 .3 .8l.4 .1a.69 .69 0 0 1 .7 .6 .69 .69 0 0 1-.6 .7h-.4a.69 .69 0 0 1-.6-.7 .69 .69 0 0 1 .7-.6l.4-.1a.47 .47 0 0 0 .3-.8zM211.8 260.2l-2 3.6M212.7 261.1l.6-.4v2.3"/>
<path d="M215 260.8a.8 .8 0 0 1 1.2 .3 1.13 1.13 0 0 1 .1 1.3 1.13 1.13 0 0 1-1.3 .5 1.88 1.88 0 0 1 0-2.1zM218.9 260.2l-2 3.6M219.6 261.2l.5-.5h.4l.5 .4-.4 .8-1.1 1.1h1.6M222.1 260.8a.8 .8 0 0 1 1.2 .3 1.13 1.13 0 0 1 .1 1.3 1.13 1.13 0 0 1-1.3 .5l-.3-.9zM224.2 261.2l.4-.5h.5l.5 .4-.4 .8-1.1 1.1h1.6M227.8 261a.7 .7 0 0 0-1-.2 1.36 1.36 0 0 0 .5 2.2 .75 .75 0 0 0 .7-.7 .75 .75 0 0 0-.8-.7 .75 .75 0 0 0-.7 .6M185.4 280l.7-1.8 .7 1.8"/>
</g>
<!-- layer: 0 -->
<g fill="#000" stroke="#000" stroke-width=".3">
<path d="M293 221.6l20 1.5v-1.5zM293 221.6l20 1.5h-20z"/>
<path d="M333 221.6l20 1.5v-1.5zM333 221.6l20 1.5h-20z"/>
<path d="M373 221.6l20 1.5v-1.5zM373 221.6l20 1.5h-20z"/>
</g>
<!-- layer: RP_LEYENDA -->
<g fill="none" stroke="#000" stroke-width=".3">
<path d="M45.3 245l1.1-.1v-.7l-1.1-.1v1.8M45.3 250.9l1.1-.1v-.6l-1.1-.2v1.8M45.3 257l1.1-.1v-.7l-1.1-.1v1.8M45.9 250.9l.6 .9M47.1 256.1v1.2l.5 .6 .6-.3 .1-1.5M47.1 250.9h.7M47.2 244.3l.2-.2a.84 .84 0 0 1 1 .9 .84 .84 0 0 1-1 .8l-.3-.6zM48.2 250h-1.1v1.8h1.1M48.5 250h1.2M49 256.9h.7M49.1 250v1.8M50.1 244.3l-.4-.2-.8 .2 .2 .4 .9 .5 .1 .4-.4 .3-.8-.3"/>
<path d="M50.1 256.1h-1.1v1.8h1.1M50.1 250.9h.7M50.5 244.1h1.2M51.1 244.1v1.8M51.2 250h-1.1v1.8h1.1M51.8 256.3l-.5-.2-.7 .2 .1 .4 1 .5-.1 .6-.6 .1-.4-.3M52.1 244.9h.7M52.1 256.1h1.2M52.7 256.1v1.8M53 250v1.8l-1.2-1.8v1.8M53.2 244.1h-1.1v1.8h1.1M53.5 257.9l.7-1.8 .6 1.8"/>
<path d="M53.6 250v1.8M53.7 257.2h.9M54.3 250h.6a.95 .95 0 0 1 .7 .9 .95 .95 0 0 1-.7 .9h-.6zM55.5 244.1h.6a.96 .96 0 0 1 .7 .9 .96 .96 0 0 1-.7 .9h-.6zM55.9 251.8l.7-1.8 .6 1.8M56.1 251.3h.9M56.8 257.9l.7-1.8 .7 1.8M57.1 257.2h.8M57.3 244.9h.7M58.4 244.1h-1.1v1.8h1.1M60.2 256.1h1.2M60.6 250.3l-.4-.3-.8 .3 .2 .4 .9 .5 .1 .4-.4 .2-.8-.2"/>
<path d="M60.8 256.1v1.8M61.2 250v1.8M61.8 256.1v1.8M61.9 251.8v-1.8l.7 1.8 .6-1.8v1.8M62 244.5a.67 .67 0 0 0-.8-.4 .67 .67 0 0 0-.5 .6 .75 .75 0 0 0 .2 1 .75 .75 0 0 0 1-.1l.1-.2M62.5 256.9h.7M62.6 245.8h.1zM63.2 245.9l.6-1.8 .7 1.8M63.4 245.2h.9M63.6 256.1h-1.1v1.8h1.1M63.9 251l1.1-.1v-.7l-1.1-.2v1.8M64.1 256.9l1-.1 .1-.6-1.1-.1v1.8"/>
<path d="M64.7 256.9l.6 1M65 245.8h.1zM65.7 250v1.8h1.1M65.9 256.9l1-.1 .1-.6-1.1-.1v1.8M66.5 256.9l.6 1M67 244.5a.67 .67 0 0 0-.7-.4 .67 .67 0 0 0-.6 .6 .75 .75 0 0 0 .2 1 .75 .75 0 0 0 1-.1l.1-.2M67.2 250.9h.7M67.4 257.9l.7-1.8 .7 1.8M67.6 245.8h.2zM67.7 257.2h.9M68.3 250h-1.1v1.8h1.1M70.4 244.4l.5-.3v1.8"/>
<path d="M70.6 250.9l1-.1 .1-.6-1.1-.2v1.8M71 257l1.1-.1 .1-.7-1.2-.1v1.8M71.2 250.9l.6 .9M72 244.5l.3-.4 .7 .3-1.1 1.5h1.2M72.4 251.1h1.6M72.6 257.9l.7-1.8 .7 1.8M72.8 257.2h.9M74.1 256.1h1.2M74.7 256.1v1.8M74.8 250.4l.4-.4v1.8M75.5 245l.4-.3h.5l.1 1.2M75.5 244.7v1.2"/>
<path d="M75.8 257.1h1.5M76.5 245l.4-.3h.4l.1 1.2M78.1 256.1h.9l-.5 .6a.6 .6 0 0 1 .4 1 .6 .6 0 0 1-1-.2M80.5 243.7a1.88 1.88 0 0 0 0 2.8M81.1 245l1-.1 .1-.7-1.1-.1v1.8M82.9 244.9l1-.1 .1-.6-1.1-.1v1.8M83.5 244.9l.6 1M84.8 244.3l.1-.2a.84 .84 0 0 1 1.1 .9 .84 .84 0 0 1-1.1 .8l-.3-.6zM86.3 244.1l.7 .8v1M87.7 244.1l-.7 .8M88.1 244.9h.7M89.2 244.1h-1.1v1.8h1.1"/>
<path d="M90.9 244.5a.67 .67 0 0 0-.7-.4 .67 .67 0 0 0-.6 .6 .75 .75 0 0 0 .3 1 .75 .75 0 0 0 .9-.1l.1-.2M91.3 244.1h1.2M91.9 244.1v1.8M92.6 245.9l.7-1.8 .7 1.8M92.9 245.2h.9M94.4 244.1h.6a.95 .95 0 0 1 .7 .9 .95 .95 0 0 1-.7 .9h-.6zM96.3 244.3l.2-.2a.84 .84 0 0 1 1.1 .9 .84 .84 0 0 1-1.1 .8l-.3-.6zM98 243.7a1.88 1.88 0 0 1 0 2.8M29.4 268h1l-.6 .7a.59 .59 0 0 1 .5 1 .59 .59 0 0 1-1-.2M29.5 262.4l.4-.3v1.7M31.1 262.1h1l-.5 .6a.6 .6 0 0 1 .4 1 .6 .6 0 0 1-1-.2M32.9 263.8h-.1h.1l-.1 .4"/>
<path d="M34.6 262.6a.56 .56 0 0 1-.7 .5 .56 .56 0 0 1-.2-.9 .56 .56 0 0 1 .9 .1v.3a.85 .85 0 0 1-.6 1.2l-.4-.2M36.3 262.1h-.9l-.1 .7a.64 .64 0 0 1 1 0 .64 .64 0 0 1-.1 1 .64 .64 0 0 1-1-.3M38.1 262.3l-.1-.2a.89 .89 0 0 0-1.1 .7 .89 .89 0 0 0 .6 1 .56 .56 0 0 0 .7-.5 .56 .56 0 0 0-.6-.6 .56 .56 0 0 0-.6 .6M40.6 263l.4-.4 .4 .1 .1 1.1M40.6 262.6v1.2M41.5 263l.4-.4 .5 .1v1.1M45.3 268.9h.7M46.4 268h-1.1v1.9h1.1M46.5 262.5a.65 .65 0 0 0-.7-.5 .65 .65 0 0 0-.5 .7v.5a.65 .65 0 0 0 .5 .7 .65 .65 0 0 0 .7-.5M46.5 274.5a.65 .65 0 0 0-.7-.5 .65 .65 0 0 0-.5 .7v.5a.65 .65 0 0 0 .5 .7 .65 .65 0 0 0 .7-.5M47 269.9v-1.9l.6 1.9 .7-1.9v1.9M47.1 274.9l1.1-.1v-.6l-1.1-.1v1.8"/>
<path d="M47.4 262.1a.84 .84 0 0 1 1 .8 .84 .84 0 0 1-1 .9l-.3-.6zM47.7 274.9l.6 1M48.9 274.1v1.2l.5 .6 .6-.3 .1-1.5M49 269l1-.1 .1-.7-1.1-.2v1.9M50.2 262.1v1.7l-1.2-1.7v1.7M50.6 269.9l.6-1.9 .7 1.9M50.8 269.2h.9M50.9 262.1h.6a.95 .95 0 0 1 .6 .8 .95 .95 0 0 1-.6 .9h-.6zM52 274.5a.65 .65 0 0 0-.7-.5 .65 .65 0 0 0-.6 .7v.5a.65 .65 0 0 0 .6 .7 .65 .65 0 0 0 .7-.5M52.4 268v1.9h1M52.6 274.9h.7M52.7 262.1v1.2l.5 .5 .6-.2 .1-1.5"/>
<path d="M53.7 274.1h-1.1v1.8h1.1M53.8 269.9v-1.9l.7 1.9 .7-1.9v1.9M55.8 262.5a.67 .67 0 0 0-.8-.5 .67 .67 0 0 0-.5 .7v.5a.67 .67 0 0 0 .5 .7 .67 .67 0 0 0 .8-.5M55.8 274.1l.7 1.8 .6-1.8M55.9 268.9h.7M56.1 262.1h1.2M56.7 262.1v1.7M57 268h-1.1v1.9h1.1M57.6 274.1v1.8M57.8 262.3l.2-.2a.84 .84 0 0 1 1.1 .8 .84 .84 0 0 1-1.1 .9l-.3-.6zM58 275.9l.7-1.8 .7 1.8M58.3 275.3h.8"/>
<path d="M59.3 268.9h.7M59.6 262.9l1.1-.1 .1-.6-1.2-.1v1.7M59.8 274.1v1.8h1.1M60.2 262.9l.7 .9M60.4 268h-1.1v1.9h1.1M62.1 268v1.9l-1.2-1.9v1.9M62.6 268h1.2M63 263.8l.7-1.7 .7 1.7M63.2 274.3l.1-.2a.84 .84 0 0 1 1.1 .9 .84 .84 0 0 1-1.1 .8l-.3-.6zM63.2 268v1.9M63.2 263.3h.9M64.2 268.9l1-.1 .1-.6-1.1-.2v1.9"/>
<path d="M64.5 263.8l.7-1.7 .7 1.7M64.8 263.3h.8M64.8 268.9l.6 1M66 268.9h.7M66.1 263.8l.7-1.7 .6 1.7M66.1 274.3l-.5-.2-.7 .2 .1 .4 1.1 .6v.3l-.5 .3-.7-.3M66.3 263.3h.9M66.7 275.9v-1.8l.7 1.8 .7-1.8v1.8M67.1 268h-1.1v1.9h1.1M69.1 262.5a.65 .65 0 0 0-.8-.5 .65 .65 0 0 0-.5 .7v.5a.65 .65 0 0 0 .5 .7 .65 .65 0 0 0 .8-.5M69.2 268h1.2M69.8 268v1.9"/>
<path d="M70.8 268.9l1-.1 .1-.6-1.1-.2v1.9M71.1 273.7a1.85 1.85 0 0 0 0 2.7M71.4 268.9l.6 1M71.5 274.1l.7 1.8 .6-1.8M71.6 262.1h.9l-.5 .6a.6 .6 0 0 1 .4 1 .6 .6 0 0 1-1-.2M72.3 269.9l.7-1.9 .7 1.9M72.6 269.2h.8M73.1 262.6l.9 1.2M73.3 274.9h.7M74 262.6l-.9 1.2M74.1 269.9v-1.9l.7 1.9 .7-1.9v1.9M74.4 274.1h-1.1v1.8h1.1"/>
<path d="M74.7 262.1h1l-.5 .6a.6 .6 0 0 1 .4 1 .6 .6 0 0 1-1.1-.2M74.9 274.9l1-.1 .1-.6-1.1-.1v1.8M75.5 274.9l.6 1M76.3 268.3l.2-.2a.83 .83 0 0 1 1 .9 .83 .83 0 0 1-1 .8l-.4-.6zM76.7 274.1v1.8M77.3 262.1h-.8l-.1 .7a.64 .64 0 0 1 .9 0 .64 .64 0 0 1-.1 1 .64 .64 0 0 1-.9-.3M77.4 274.9h.7M78.5 274.1h-1.1v1.8M78.9 274.1v1.8M79.2 268.3l-.4-.3-.8 .3 .1 .4 1.1 .6v.3l-.4 .3-.8-.3M79.9 263l.4-.4 .4 .1 .1 1.1M79.9 262.6v1.2"/>
<path d="M80.8 263l.4-.4 .5 .1 .1 1.1M80.8 274.5a.67 .67 0 0 0-.7-.4 .67 .67 0 0 0-.6 .6v.5a.67 .67 0 0 0 .6 .7 .67 .67 0 0 0 .7-.5M81.2 275.9l.7-1.8 .6 1.8M81.4 275.3h.9M81.6 268v1.9M82 268.8l.8 1.1M82.4 263l.5-.4 .4 .1 .1 1.1M82.4 262.6v1.2M82.8 268l-1.2 1.2M83 274.9l1-.1 .1-.6-1.1-.1v1.8M83.4 263l.4-.4 .4 .1 .1 1.1M83.4 269.9v-1.9l.7 1.9 .7-1.9v1.9"/>
<path d="M83.6 274.9l.6 1M85 262.5l.4-.4h.5l.1 .3-.2 .6-.9 .8h1.2M85.4 268v1.9h1.1M86.6 274.9h.6M87.3 261.7a1.81 1.81 0 0 0 0 2.7M87.7 274.1h-1.1v1.8h1.1M87.8 262.3l.9 .5M88.3 262.1v1M88.7 262.3l-.9 .5M89.2 261.7a1.85 1.85 0 0 1 0 2.7M89.3 267.7a1.88 1.88 0 0 0 0 2.8M89.4 274.1v1.8l-1.2-1.8v1.8"/>
<path d="M89.9 269l1-.1 .1-.7-1.1-.2v1.9M91.9 268.1a.84 .84 0 0 1 1.1 .9 .84 .84 0 0 1-1.1 .8l-.3-.6zM92.3 263.1h1.6M93.1 274.5a.67 .67 0 0 0-.8-.4 .67 .67 0 0 0-.5 .6v.5a.67 .67 0 0 0 .5 .7 .67 .67 0 0 0 .8-.5M93.4 275.9l.7-1.8 .7 1.8M93.6 268.9l1-.1 .1-.6-1.1-.2v1.9M93.7 275.3h.8M94.2 268.9l.6 1M95.2 275.9v-1.8l.7 1.8 .7-1.8v1.8M96.3 262.5l.4-.4h.5l.2 .3-.3 .6-.9 .8h1.3M97.2 268v1.9h1M97.3 275l1-.1 .1-.7-1.1-.1v1.8"/>
<path d="M98 262.5l.4-.4 .7 .3-.3 .6-.8 .8h1.2M98.6 268.9h.7M99.2 274.3l.1-.2a.84 .84 0 0 1 1.1 .9 .84 .84 0 0 1-1.1 .8l-.3-.6zM99.8 263.8h.1zM99.8 268h-1.2v1.9h1.2M100 268l.7 1.9 .7-1.9M100.9 273.7a1.85 1.85 0 0 1 0 2.7M101.6 269.9l.6-1.9 .7 1.9M101.6 262.6a.56 .56 0 0 1-.7 .5 .56 .56 0 0 1-.2-.9 .56 .56 0 0 1 .9 .1v.3a.85 .85 0 0 1-.6 1.2l-.4-.2M101.8 269.2h.9M104.1 262.1v1.7M104.5 263.2l.6 .6"/>
<path d="M104.6 268v1.9l-1.2-1.9v1.9M105 262.6l-.9 .9M105 268h1.2M105.3 262.1l.7 1.7 .7-1.7M105.6 268v1.9M106.4 269.9l.6-1.9 .7 1.9M106.6 269.2h.9M107.7 261.7a1.81 1.81 0 0 0 0 2.7M108.2 268.9l1-.1 .2-.4-.5-.4h-.7v1.9M108.2 262.3l.9 .5M108.7 262.1v1M108.8 268.9l.6 1"/>
<path d="M109.1 262.3l-.9 .5M109.6 261.7a1.85 1.85 0 0 1 0 2.7M109.9 267.7a1.88 1.88 0 0 1 0 2.8"/>
</g>
<!-- layer: RP_CONDUCTOR -->
<path d="M15 263h9" fill="none" stroke="#00f" stroke-width=".51"/>
<text font-size="8.8" x="379.6" y="265.6">LP-02</text>
<text font-size="7.5" x="385.2" y="284.3">02/13</text>
<text font-size="6.6" fill="#00f" x="387.7" y="27.9">N.M.</text>
<g font-size="5.7">
<text x="14.1" y="242.4">LEYENDA</text>
<text x="177.1" y="242">ESCUELA PROFESIONAL DE INGENIERIA MECANICA ELECTRICA - EPIME</text>
<text x="177.1" y="251.9">PROYECTO:</text>
<text x="246.2" y="262.8">RED DE LINEA PRIMARIA - PLANTA</text>
<text x="177.4" y="264.2">1:5000</text>
<text x="232.1" y="273.8">DIST. CAPACHICA - PROV. PUNO - REG. PUNO</text>
<text x="248.4" y="284.7">POR DESIGNAR</text>
</g>
<text font-size="5.3" fill="#0ff" x="104.8" y="233.5">73 m</text>
<g font-size="5.3">
<text x="231.8" y="262.8">TEMA:</text>
<text x="177.1" y="275.2">REV. 6</text>
</g>
<g font-size="4.9" fill="#00f">
<text x="275.2" y="35.6">001</text>
<text x="274.5" y="38.1">PR-1</text>
<text x="264.9" y="51.9">002</text>
<text x="264.2" y="54.3">PR-1</text>
<text x="239.2" y="117.8">PA-1</text>
<text x="239.9" y="115.4">007</text>
<text x="188.4" y="148.9">010</text>
<text x="187.7" y="151.3">PA-1</text>
<text x="143.2" y="190.9">014</text>
<text x="66.3" y="232.5">020</text>
</g>
<g font-size="4.9">
<text x="369" y="233.2">CONTINUA EN LP-03</text>
<text x="28.2" y="246.9">168</text>
<text x="376.1" y="249.4">PLANO N</text>
<text x="27.9" y="252.9">74</text>
<text x="27.9" y="258.9">84</text>
<text x="177.1" y="259.6">ESCALA</text>
<text x="204.3" y="259.6">FECHA</text>
<text x="27.9" y="276.9">44</text>
<text x="231.8" y="284.7">AUTOR:</text>
</g>
<g font-size="4.4" fill="#00f">
<text x="242" y="71.6">PA-1</text>
<text x="242.4" y="69.1">004</text>
<text x="225.8" y="94.5">006</text>
<text x="249.8" y="96">005</text>
<text x="249.1" y="98.4">PA-1</text>
<text x="210.6" y="118.2">008</text>
<text x="216.3" y="149.2">PS-1</text>
<text x="217" y="146.8">009</text>
<text x="166.9" y="172.9">PA-1</text>
<text x="167.6" y="170.4">012</text>
<text x="169.7" y="197.2">013</text>
<text x="117.8" y="213.8">PS-1</text>
<text x="118.5" y="211.3">016</text>
<text x="144.3" y="220.5">PR-1</text>
<text x="145" y="218">015</text>
<text x="96" y="223.7">018</text>
</g>
<g font-size="4.4" fill="#ff7f00">
<text x="270.6" y="73">003</text>
<text x="194" y="174.6">011</text>
</g>
<g font-size="4.4">
<text x="310.1" y="221.2">100</text>
<text x="329.8" y="221.2">200</text>
<text x="350" y="221.2">300</text>
<text x="369.7" y="221.2">400</text>
<text x="388.1" y="221.2">500 m</text>
</g>
<g font-size="4" fill="#ff7f00">
<text x="280.5" y="57.5">CV-003</text>
<text x="273.8" y="64.9">CV-004</text>
<text x="258.9" y="76.6">CV-006</text>
<text x="256.8" y="78.3">CV-008</text>
<text x="119.2" y="233.5">CV-013</text>
</g>
<text font-size="3.5" fill="#0ff" x="91.7" y="236.4">73 m</text>
<text font-size="3.1" fill="#00f" x="64.9" y="236.4">PAT-3</text>
<g font-size="2.6" fill="#00f">
<text x="270.9" y="77.6">--</text>
<text x="226.1" y="98.8">--</text>
<text x="211" y="122.8">--</text>
<text x="194.4" y="179.2">--</text>
<text x="143.6" y="195.1">--</text>
<text x="170" y="201.8">--</text>
<text x="96.3" y="227.9">--</text>
</g>
<text font-size="2.6" x="177.1" y="286.1">________________________</text>
</svg>
